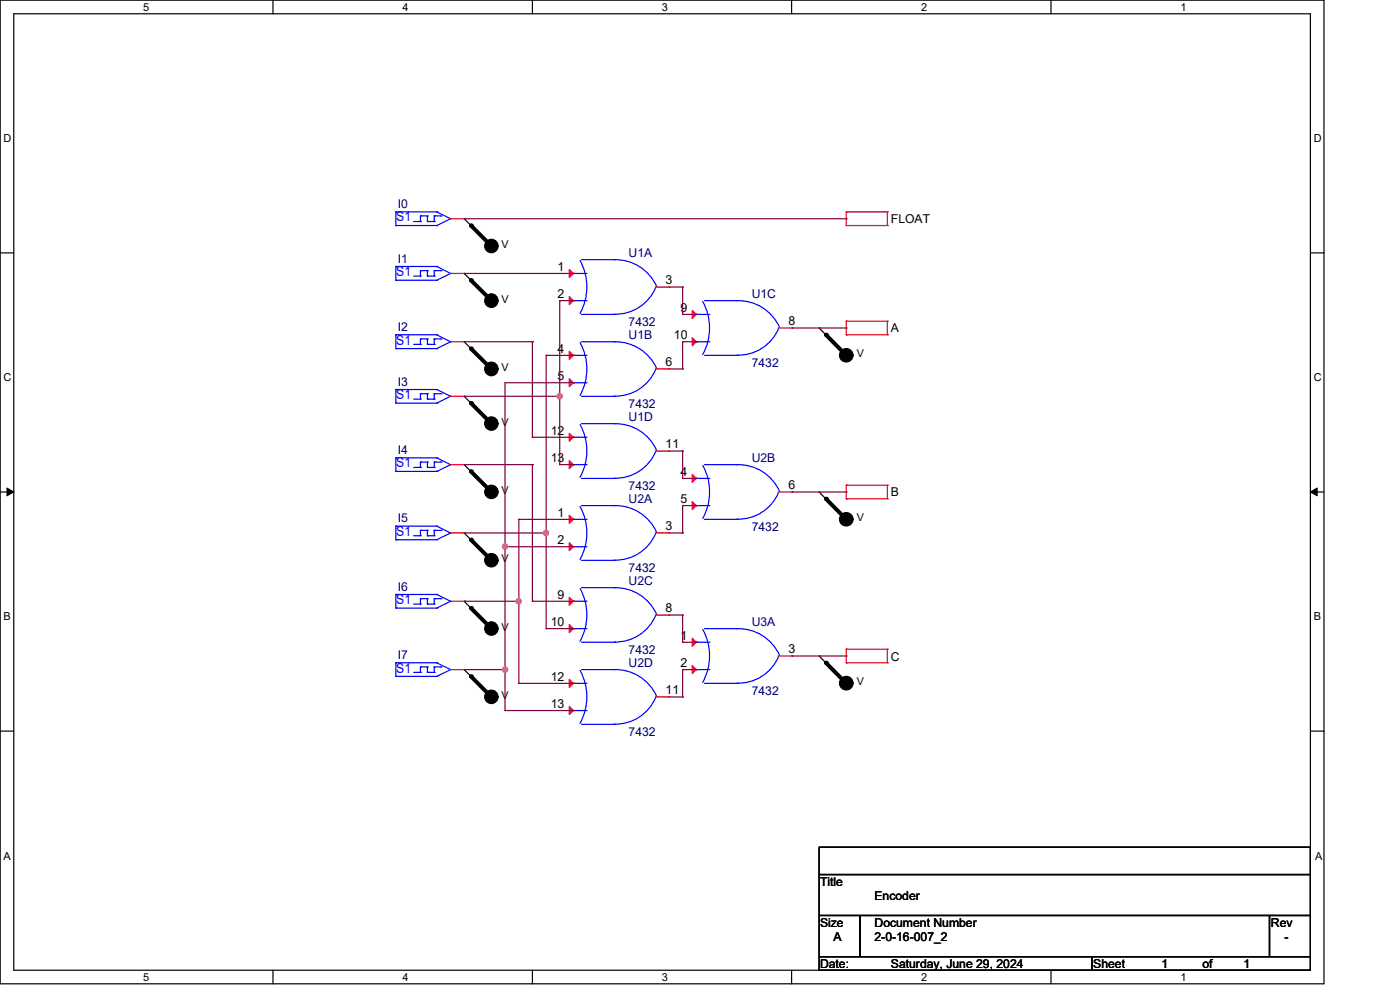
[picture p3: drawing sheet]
<svg xmlns="http://www.w3.org/2000/svg" width="297mm" height="210mm" viewBox="0 0 297 210" stroke-linecap="round" stroke-linejoin="round" font-family="sans-serif">
<g fill="none" stroke="#000" stroke-width=".25">
<path d="M0 0h280.6v208.4h-280.6zM2.9 2.9h274.8v202.6h-274.8zM57.8 0v2.9M112.8 0v2.9M167.8 0v2.9M222.7 0v2.9M0 53.6h2.9M98.4 46.3h.1M98.4 57.9h.1M98.4 46.3l5.8 5.8M98.4 57.9l5.8 5.8M277.7 53.6h2.9"/>
<path d="M98.4 72.4h.1M98.4 72.4l5.8 5.7M173.6 69.5h.1M173.6 69.5l5.7 5.8M98.4 83.9h.1M98.4 98.4h.1M98.4 83.9l5.8 5.8M98.4 98.4l5.8 5.8M0 104.2h2.9M98.4 112.9h.1M98.4 112.9l5.8 5.8M173.6 104.2h.1"/>
<path d="M173.6 104.2l5.7 5.8M277.7 104.2h2.9M98.4 127.4h.1M98.4 127.4l5.8 5.8M173.6 138.9h.1M173.6 138.9l5.7 5.8M0 154.9h2.9M98.4 141.8h.1M98.4 141.8l5.8 5.8M277.7 154.9h2.9M173.6 179.4h104.1v5.8h-104.1zM173.6 185.2h104.1v8.7h-104.1z"/>
<path d="M173.6 193.9h8.7v8.7h-8.7zM182.3 193.9h86.7v8.7h-86.7zM269 193.9h8.7v8.7h-8.7zM57.8 205.5v2.9M112.8 205.5v2.9M167.8 205.5v2.9M173.6 202.6h57.8v2.9h-57.8zM222.7 205.5v2.9M231.4 202.6h46.3v2.9h-46.3z"/>
</g>
<path d="M1.5 103.4l1.4 .8-1.4 .8zM277.7 104.2l1.4-.8v1.6z" fill="#000" stroke="#000" stroke-width=".21"/>
<g fill="none" stroke="#f00" stroke-width=".25">
<path d="M95.5 57.9h2.9M95.5 46.3h2.9M98.4 57.9h.1M98.4 46.3h.1M121.5 57.9h.1M179.3 47.8h.1M179.3 44.9h.1M179.3 44.9v2.9M179.3 44.9h8.8M179.3 47.8h8.8M188.1 44.9h.1M188.1 47.8h.1"/>
<path d="M188.1 44.9v2.9M95.5 72.4h2.9M98.4 72.4h.1M121.5 75.3h.1M121.5 63.7h.1M138.9 78.1h2.8M138.9 60.8h2.8M141.7 78.1h.1M141.7 60.8h.1M147.5 66.6h.1M147.5 72.4h.1M164.9 69.5h2.9"/>
<path d="M167.8 69.5h.1M179.3 70.9h.1M179.3 68h.1M179.3 68h8.8M179.3 70.9h8.8M179.3 68v2.9M188.1 68h.1M188.1 70.9h.1M188.1 68v2.9M95.5 98.4h2.9M95.5 83.9h2.9M98.4 98.4h.1"/>
<path d="M98.4 83.9h.1M121.5 92.6h.1M121.5 98.4h.1M121.5 81.1h.1M138.9 95.5h2.8M141.7 95.5h.1M95.5 112.9h2.9M98.4 112.9h.1M121.5 110h.1M121.5 115.8h.1M138.9 112.9h2.8M141.7 112.9h.1"/>
<path d="M147.5 101.3h.1M147.5 107.1h.1M164.9 104.2h2.9M167.8 104.2h.1M179.3 105.6h.1M179.3 102.8h.1M179.3 102.8v2.8M179.3 102.8h8.8M179.3 105.6h8.8M188.1 102.8h.1M188.1 105.6h.1M188.1 102.8v2.8"/>
<path d="M95.5 127.4h2.9M98.4 127.4h.1M121.5 127.4h.1M121.5 133.2h.1M138.9 130.3h2.8M141.7 130.3h.1M147.5 136h.1M164.9 138.9h2.9M167.8 138.9h.1M179.3 137.5h.1M179.3 137.5v2.9M179.3 137.5h8.8"/>
<path d="M188.1 137.5h.1M188.1 137.5v2.9M95.5 141.8h2.9M98.4 141.8h.1M121.5 144.7h.1M121.5 150.5h.1M138.9 147.6h2.8M141.7 147.6h.1M147.5 141.8h.1M179.3 140.4h.1M179.3 140.4h8.8M188.1 140.4h.1"/>
</g>
<g fill="#000" stroke="#000" stroke-width=".25">
<circle cx="104.1" cy="52.1" r="1.42"/>
<circle cx="104.1" cy="78.1" r="1.43"/>
<circle cx="104.1" cy="63.7" r="1.43"/>
<circle cx="179.3" cy="75.3" r="1.43"/>
<circle cx="104.1" cy="89.7" r="1.42"/>
<circle cx="104.1" cy="104.2" r="1.42"/>
<circle cx="104.1" cy="118.7" r="1.42"/>
<circle cx="179.3" cy="110" r="1.43"/>
<circle cx="104.1" cy="133.1" r="1.42"/>
<circle cx="104.1" cy="147.6" r="1.42"/>
<circle cx="179.3" cy="144.7" r="1.44"/>
</g>
<path d="M99.8 47.8l4.4 4.3M99.8 59.4l4.4 4.3M99.8 73.8l4.4 4.3M175 70.9l4.3 4.4M99.8 85.4l4.4 4.3M99.8 99.9l4.4 4.3M99.8 114.3l4.4 4.4M175 105.6l4.3 4.4M99.8 128.8l4.4 4.4M99.8 143.3l4.4 4.3M175 140.4l4.3 4.3" fill="none" stroke="#000" stroke-width=".85"/>
<g fill="#000">
<circle cx="99.8" cy="47.8" r=".42"/>
<circle cx="99.8" cy="59.4" r=".42"/>
<circle cx="99.8" cy="73.8" r=".42"/>
<circle cx="175" cy="70.9" r=".42"/>
<circle cx="99.8" cy="99.9" r=".42"/>
<circle cx="99.8" cy="85.4" r=".42"/>
<circle cx="99.8" cy="114.3" r=".42"/>
<circle cx="175" cy="105.6" r=".42"/>
<circle cx="99.8" cy="128.8" r=".42"/>
<circle cx="99.8" cy="143.3" r=".42"/>
<circle cx="175" cy="140.4" r=".42"/>
</g>
<g fill="none" stroke="#00f" stroke-width=".25">
<path d="M83.9 56.4h.1M83.9 59.4h.1M83.9 44.9h.1M83.9 47.8h.1M83.9 44.9v2.9M83.9 56.4v3M83.9 59.4h8.7M83.9 56.4h8.7M83.9 47.8h8.7M83.9 44.9h8.7M87.7 58.5h1.4M87.7 46.9h1.4"/>
<path d="M89.1 57.3h.1M89.1 58.5h.1M89.1 45.7h.1M89.1 46.9h.1M89.1 45.7v1.2M89.1 57.3v1.2M89.1 57.3h1.5M89.1 45.7h1.5M90.6 57.3h.1M90.6 58.5h.1M90.6 45.7h.1M90.6 46.9h.1"/>
<path d="M90.6 45.7v1.2M90.6 57.3v1.2M90.6 58.5h1.4M90.6 46.9h1.4M92 58.5h.1M92 57.3h.1M92 46.9h.1M92 45.7h.1M92 45.7v1.2M92 57.3v1.2M92 57.3h1.5M92 45.7h1.5"/>
<path d="M92.6 59.4h.1M92.6 56.4h.1M92.6 47.8h.1M92.6 44.9h.1M92.6 56.4l2.9 1.5M92.6 44.9l2.9 1.4M93.5 57.3h.1M93.5 45.7h.1M95.5 57.9h.1M95.5 46.3h.1M95.5 57.9l-2.9 1.5M95.5 46.3l-2.9 1.5"/>
<path d="M121.5 57.9h.1M121.5 57.9h2.9M122.9 55.2a11.6 11.6 0 0 1 0 11.2M123.2 55h7M130.2 55h.1M130.2 55a9.5 9.5 0 0 1 9 5.7M83.9 70.9h.1M83.9 73.8h.1M83.9 70.9v2.9M83.9 73.8h8.7M83.9 70.9h8.7M87.7 72.9h1.4"/>
<path d="M89.1 71.8h.1M89.1 72.9h.1M89.1 71.8v1.1M89.1 71.8h1.5M90.6 71.8h.1M90.6 72.9h.1M90.6 71.8v1.1M90.6 72.9h1.4M92 72.9h.1M92 71.8h.1M92 71.8v1.1M92 71.8h1.5"/>
<path d="M92.6 73.8h.1M92.6 70.9h.1M92.6 70.9l2.9 1.5M93.5 71.8h.1M95.5 72.4h.1M95.5 72.4l-2.9 1.4M121.5 75.3h.1M121.5 63.7h.1M121.5 75.3h2.9M121.5 63.7h2.9M122.9 72.6a11.6 11.6 0 0 1 0 11.2M123.2 72.4h7"/>
<path d="M123.2 66.6h7M130.2 72.4h.1M130.2 66.6h.1M130.2 72.4a9.5 9.5 0 0 1 8.9 5.6M139 78.2a9.2 9.2 0 0 1-8.8 5.7M139 60.8a9.2 9.2 0 0 1-8.8 5.8M147.5 66.6h.1M147.5 72.4h.1M147.5 72.4h2.9M147.5 66.6h2.9M148.9 63.9a11.6 11.6 0 0 1 0 11.2M149.3 75.3h6.9"/>
<path d="M149.3 63.7h6.9M156.2 75.3h.1M156.2 63.7a9.5 9.5 0 0 1 9 5.6M156.2 63.7h.1M165 69.5a9.2 9.2 0 0 1-8.8 5.7M83.9 97h.1M83.9 99.9h.1M83.9 82.5h.1M83.9 85.4h.1M83.9 99.9h8.7M83.9 97h8.7M83.9 82.5v2.9"/>
<path d="M83.9 97v2.9M83.9 85.4h8.7M83.9 82.5h8.7M87.7 99h1.4M87.7 84.5h1.4M89.1 97.9h.1M89.1 99h.1M89.1 83.4h.1M89.1 84.5h.1M89.1 83.4v1.1M89.1 97.9v1.1M89.1 97.9h1.5"/>
<path d="M89.1 83.4h1.5M90.6 97.9h.1M90.6 99h.1M90.6 83.4h.1M90.6 84.5h.1M90.6 99h1.4M90.6 83.4v1.1M90.6 97.9v1.1M90.6 84.5h1.4M92 99h.1M92 97.9h.1M92 84.5h.1"/>
<path d="M92 83.4h.1M92 97.9h1.5M92 83.4v1.1M92 97.9v1.1M92 83.4h1.5M92.6 99.9h.1M92.6 97h.1M92.6 85.4h.1M92.6 82.5h.1M92.6 97l2.9 1.4M92.6 82.5l2.9 1.4M93.5 97.9h.1"/>
<path d="M93.5 83.4h.1M95.5 98.4h.1M95.5 83.9h.1M95.5 98.4l-2.9 1.5M95.5 83.9l-2.9 1.5M121.5 92.6h.1M121.5 98.4h.1M121.5 81.1h.1M121.5 92.6h2.9M121.5 98.4h2.9M121.5 81.1h2.9M122.9 89.9a11.6 11.6 0 0 1 0 11.2"/>
<path d="M123.2 89.7h7M123.2 83.9h7M130.2 89.7h.1M130.2 83.9h.1M130.2 89.7a9.5 9.5 0 0 1 9 5.7M139 95.6a9.2 9.2 0 0 1-8.8 5.7M148.9 98.6a11.6 11.6 0 0 1 0 11.2M149.3 98.4h6.9M156.2 98.4a9.5 9.5 0 0 1 9 5.7M156.2 98.4h.1M83.9 111.4h.1M83.9 114.3h.1"/>
<path d="M83.9 111.4v2.9M83.9 114.3h8.7M83.9 111.4h8.7M87.7 113.5h1.4M89.1 112.3h.1M89.1 113.5h.1M89.1 112.3v1.2M89.1 112.3h1.5M90.6 112.3h.1M90.6 113.5h.1M90.6 112.3v1.2M90.6 113.5h1.4"/>
<path d="M92 113.5h.1M92 112.3h.1M92 112.3v1.2M92 112.3h1.5M92.6 114.3h.1M92.6 111.4h.1M92.6 111.4l2.9 1.5M93.5 112.3h.1M95.5 112.9h.1M95.5 112.9l-2.9 1.4M121.5 110h.1M121.5 115.8h.1"/>
<path d="M121.5 110h2.9M121.5 115.8h2.9M122.9 107.3a11.6 11.6 0 0 1 0 11.2M123.2 101.3h7M123.2 107.1h7M123.2 118.7h7M130.2 101.3h.1M130.2 118.7h.1M130.2 107.1h.1M130.2 107.1a9.5 9.5 0 0 1 9 5.7M139 112.9a9.2 9.2 0 0 1-8.8 5.7M147.5 101.3h.1"/>
<path d="M147.5 107.1h.1M147.5 101.3h2.9M147.5 107.1h2.9M149.3 110h6.9M156.2 110h.1M165 104.3a9.2 9.2 0 0 1-8.8 5.7M83.9 125.9h.1M83.9 128.8h.1M83.9 125.9v2.9M83.9 128.8h8.7M83.9 125.9h8.7M87.7 127.9h1.4"/>
<path d="M89.1 126.8h.1M89.1 127.9h.1M89.1 126.8v1.1M89.1 126.8h1.5M90.6 126.8h.1M90.6 127.9h.1M90.6 126.8v1.1M90.6 127.9h1.4M92 127.9h.1M92 126.8h.1M92 126.8v1.1M92 126.8h1.5"/>
<path d="M92.6 128.8h.1M92.6 125.9h.1M92.6 125.9l2.9 1.5M93.5 126.8h.1M95.5 127.4h.1M95.5 127.4l-2.9 1.4M121.5 127.4h.1M121.5 133.2h.1M121.5 133.2h2.9M121.5 127.4h2.9M122.9 124.6a11.6 11.6 0 0 1 0 11.3M123.2 136h7"/>
<path d="M123.2 124.5h7M130.2 136h.1M130.2 124.5h.1M130.2 124.5a9.5 9.5 0 0 1 9 5.6M139 130.3a9.2 9.2 0 0 1-8.8 5.7M147.5 136h.1M147.5 136h2.9M148.9 133.3a11.6 11.6 0 0 1 0 11.2M149.3 133.2h6.9M156.2 133.2a9.5 9.5 0 0 1 9 5.6M156.2 133.2h.1M165 139a9.2 9.2 0 0 1-8.8 5.7"/>
<path d="M83.9 140.4h.1M83.9 143.3h.1M83.9 140.4v2.9M83.9 143.3h8.7M83.9 140.4h8.7M87.7 142.4h1.4M89.1 141.3h.1M89.1 142.4h.1M89.1 141.3v1.1M89.1 141.3h1.5M90.6 141.3h.1M90.6 142.4h.1"/>
<path d="M90.6 141.3v1.1M90.6 142.4h1.4M92 142.4h.1M92 141.3h.1M92 141.3v1.1M92 141.3h1.5M92.6 143.3h.1M92.6 140.4h.1M92.6 140.4l2.9 1.4M93.5 141.3h.1M95.5 141.8h.1M95.5 141.8l-2.9 1.5"/>
<path d="M121.5 144.7h.1M121.5 150.5h.1M121.5 144.7h2.9M121.5 150.5h2.9M122.9 142a11.6 11.6 0 0 1 0 11.2M123.2 153.4h7M123.2 141.8h7M130.2 153.4h.1M130.2 141.8h.1M130.2 141.8a9.5 9.5 0 0 1 9 5.7M139 147.7a9.2 9.2 0 0 1-8.8 5.7M147.5 141.8h.1"/>
<path d="M147.5 141.8h2.9M149.3 144.7h6.9M156.2 144.7h.1"/>
</g>
<g fill="#f00" stroke="#f00" stroke-width=".25">
<path d="M120.6 91.8l.9 .8-.9 .9z"/>
<path d="M120.6 97.6l.9 .8-.9 .9z"/>
<path d="M120.6 143.9l.9 .8-.9 .9z"/>
<path d="M120.6 149.7l.9 .8-.9 .8z"/>
<path d="M120.6 74.4l.9 .9-.9 .8z"/>
<path d="M120.6 80.2l.9 .9-.9 .8z"/>
<path d="M146.7 100.5l.8 .8-.8 .9z"/>
<path d="M146.7 106.2l.8 .9-.8 .8z"/>
<path d="M146.7 135.2l.8 .8-.8 .9z"/>
<path d="M146.7 141l.8 .8-.8 .9z"/>
<path d="M146.7 65.8l.8 .8-.8 .8z"/>
<path d="M146.7 71.5l.8 .9-.8 .8z"/>
<path d="M120.6 126.5l.9 .9-.9 .8z"/>
<path d="M120.6 132.3l.9 .9-.9 .8z"/>
<path d="M120.6 57.1l.9 .8-.9 .9z"/>
<path d="M120.6 62.8l.9 .9-.9 .8z"/>
<path d="M120.6 109.2l.9 .8-.9 .9z"/>
<path d="M120.6 115l.9 .8-.9 .9z"/>
</g>
<g fill="none" stroke="#800040" stroke-width=".25">
<path d="M98.4 46.3h80.9M98.4 57.9h23.1M121.5 57.9h.1M179.3 46.3h.1M98.4 72.4h14.4M112.8 72.4h.1M112.8 72.4v20.2M115.7 75.3h.1M115.7 75.3v57.9M115.7 75.3h5.8M118.6 63.7h.1M118.6 63.7v34.7"/>
<path d="M118.6 63.7h2.9M121.5 63.7h.1M121.5 75.3h.1M141.7 60.8h3M141.7 78.1h3M144.7 60.8h.1M144.7 66.6h.1M144.7 78.1h.1M144.7 72.4h.1M144.7 60.8v5.8M144.7 72.4v5.7M144.7 66.6h2.8"/>
<path d="M144.7 72.4h2.8M147.5 66.6h.1M147.5 72.4h.1M167.8 69.5h11.5M179.3 69.5h.1M98.4 83.9h20.2M98.4 98.4h14.4M112.8 92.6h.1M112.8 98.4h.1M112.8 98.4v29M112.8 92.6h8.7M118.6 83.9h.1"/>
<path d="M118.6 98.4h.1M118.6 98.4h2.9M121.5 98.4h.1M121.5 81.1h.1M121.5 81.1h-14.5v69.4M141.7 95.5h3M144.7 95.5h.1M144.7 95.5v5.8M98.4 112.9h17.3M107 115.8h.1M107 115.8h14.5M109.9 110h.1"/>
<path d="M109.9 110v34.7M109.9 110h11.6M115.7 112.9h.1M121.5 110h.1M141.7 112.9h3M144.7 101.3h.1M144.7 112.9h.1M144.7 107.1h.1M144.7 107.1v5.8M144.7 101.3h2.8M144.7 107.1h2.8M147.5 101.3h.1"/>
<path d="M147.5 107.1h.1M167.8 104.2h11.5M179.3 104.2h.1M98.4 127.4h11.5M109.9 127.4h.1M112.8 127.4h.1M112.8 127.4h8.7M115.7 133.2h.1M115.7 133.2h5.8M121.5 133.2h.1M141.7 130.3h3M144.7 130.3h.1"/>
<path d="M144.7 136h.1M144.7 130.3v5.7M144.7 136h2.8M147.5 136h.1M167.8 138.9h11.5M179.3 138.9h.1M98.4 141.8h8.6M107 141.8h.1M107 150.5h.1M107 150.5h14.5M109.9 144.7h.1M109.9 144.7h11.6"/>
<path d="M121.5 144.7h.1M121.5 150.5h.1M141.7 147.6h3M144.7 147.6h.1M144.7 141.8h.1M144.7 141.8v5.8M144.7 141.8h2.8M147.5 141.8h.1"/>
</g>
<g fill="#f0f" stroke="#f0f" stroke-width=".25">
<circle cx="118.6" cy="83.9" r=".56"/>
<circle cx="115.7" cy="112.9" r=".55"/>
<circle cx="109.9" cy="127.4" r=".55"/>
<circle cx="107" cy="115.8" r=".55"/>
<circle cx="107" cy="141.8" r=".55"/>
</g>
<g font-size="2.9" fill="#00f">
<text x="84" y="46.9">S1</text>
<text x="84" y="58.5">S1</text>
<text x="84" y="73">S1</text>
<text x="84" y="84.5">S1</text>
<text x="84" y="99">S1</text>
<text x="84" y="113.5">S1</text>
<text x="84" y="128">S1</text>
<text x="84" y="142.5">S1</text>
</g>
<g font-size="2.6" fill="#000080">
<text x="84.3" y="44.1">I0</text>
<text x="84.3" y="55.6">I1</text>
<text x="133.2" y="54.5">U1A</text>
<text x="159.3" y="63.2">U1C</text>
<text x="84.3" y="70.1">I2</text>
<text x="133.2" y="71.8">U1B</text>
<text x="133.2" y="69">7432</text>
<text x="159.3" y="77.6">7432</text>
<text x="84.3" y="81.7">I3</text>
<text x="133.2" y="89.2">U1D</text>
<text x="133.2" y="86.3">7432</text>
<text x="84.3" y="96.2">I4</text>
<text x="159.3" y="97.9">U2B</text>
<text x="133.2" y="103.7">7432</text>
<text x="133.2" y="106.6">U2A</text>
<text x="84.3" y="110.7">I5</text>
<text x="159.3" y="112.4">7432</text>
<text x="84.3" y="125.1">I6</text>
<text x="133.2" y="124">U2C</text>
<text x="133.2" y="121.1">7432</text>
<text x="159.3" y="132.7">U3A</text>
<text x="84.3" y="139.6">I7</text>
<text x="133.2" y="141.3">U2D</text>
<text x="133.2" y="138.4">7432</text>
<text x="159.3" y="147.1">7432</text>
<text x="133.2" y="155.8">7432</text>
</g>
<g font-size="2.6">
<text x="188.8" y="47.2">FLOAT</text>
<text x="118.1" y="57.3">1</text>
<text x="118.1" y="63.1">2</text>
<text x="141.1" y="60.2">3</text>
<text x="144.2" y="66">9</text>
<text x="142.8" y="71.8">10</text>
<text x="167.1" y="68.9">8</text>
<text x="188.8" y="70.4">A</text>
<text x="118.1" y="74.7">4</text>
<text x="141.1" y="77.6">6</text>
<text x="118.1" y="80.5">5</text>
<text x="116.7" y="92">12</text>
<text x="141.1" y="95">11</text>
<text x="116.7" y="97.8">13</text>
<text x="144.2" y="100.8">4</text>
<text x="144.2" y="106.5">5</text>
<text x="167.1" y="103.6">6</text>
<text x="188.8" y="105.2">B</text>
<text x="118.1" y="109.4">1</text>
<text x="141.1" y="112.3">3</text>
<text x="118.1" y="115.2">2</text>
<text x="118.1" y="126.8">9</text>
<text x="141.1" y="129.7">8</text>
<text x="116.7" y="132.6">10</text>
<text x="144.2" y="135.5">1</text>
<text x="144.2" y="141.3">2</text>
<text x="167.1" y="138.4">3</text>
<text x="188.8" y="139.9">C</text>
<text x="116.7" y="144.2">12</text>
<text x="116.7" y="149.9">13</text>
<text x="141.1" y="147.1">11</text>
<text x="173.8" y="187.7">Title</text>
<text x="185.3" y="190.6">Encoder</text>
<text x="173.8" y="196.3">Size</text>
<text x="185.3" y="196.3">Document Number</text>
<text x="269.3" y="196.3">Rev</text>
<text x="176.7" y="199.3">A</text>
<text x="185.3" y="199.3">2-0-16-007_2</text>
<text x="272.2" y="199.3">-</text>
<text x="173.8" y="205.1">Date:</text>
<text x="188.8" y="205.1">Saturday, June 29, 2024</text>
<text x="231.7" y="205.1">Sheet</text>
<text x="246.2" y="205.1">1</text>
<text x="254.8" y="205.1">of</text>
<text x="263.5" y="205.1">1</text>
</g>
<g font-size="2.3">
<text x="30.4" y="2.2">5</text>
<text x="85.3" y="2.2">4</text>
<text x="140.3" y="2.2">3</text>
<text x="195.2" y="2.2">2</text>
<text x="250.2" y="2.2">1</text>
<text x=".8" y="30.1">D</text>
<text x="278.4" y="30.1">D</text>
<text x="106.3" y="52.5">V</text>
<text x="106.3" y="64.1">V</text>
<text x="181.6" y="75.7">V</text>
<text x=".8" y="80.8">C</text>
<text x="106.3" y="78.6">V</text>
<text x="278.4" y="80.8">C</text>
<text x="106.3" y="90.2">V</text>
<text x="106.3" y="104.6">V</text>
<text x="181.6" y="110.4">V</text>
<text x="106.3" y="119.1">V</text>
<text x=".8" y="131.4">B</text>
<text x="278.4" y="131.4">B</text>
<text x="106.3" y="133.6">V</text>
<text x="106.3" y="148.1">V</text>
<text x="181.6" y="145.2">V</text>
<text x=".8" y="182.2">A</text>
<text x="278.7" y="182.2">A</text>
<text x="30.4" y="207.7">5</text>
<text x="85.3" y="207.7">4</text>
<text x="140.3" y="207.7">3</text>
<text x="195.2" y="207.7">2</text>
<text x="250.2" y="207.7">1</text>
</g>
</svg>
